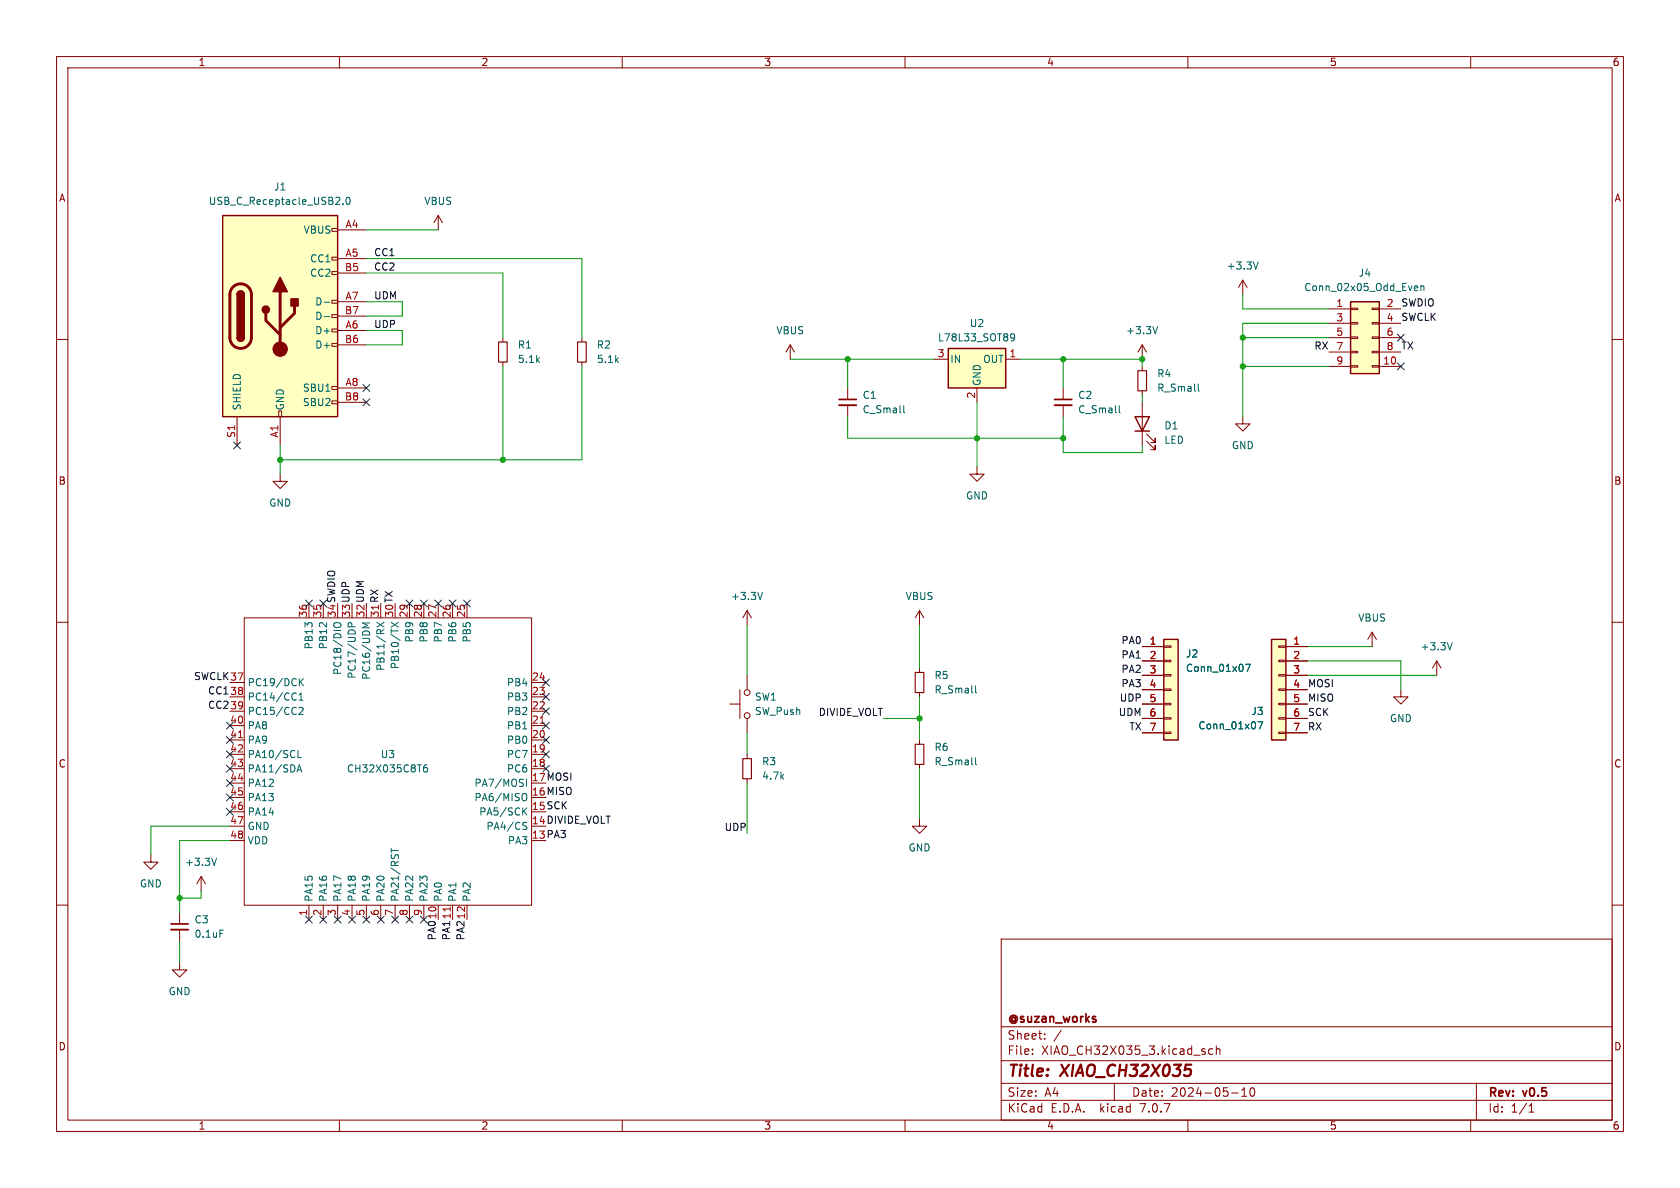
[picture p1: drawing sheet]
<svg xmlns="http://www.w3.org/2000/svg" width="297mm" height="210mm" viewBox="0 0 297 210" stroke-linecap="round" stroke-linejoin="round" font-family="sans-serif">
<g fill="none" stroke="#840000" stroke-width=".18">
<path d="M10 10h277v190h-277zM12 12h273v186h-273zM60 10v2M110 10v2M160 10v2M210 10v2M260 10v2M77.5 38.1v2.5M77.5 38.1l-.8 1.3M77.5 38.1l.7 1.3M10 60h2M58.7 58.2h1v.5h-1z"/>
<path d="M58.7 55.6h1v.5h-1zM58.7 53.1h1v.5h-1zM58.7 48h1v.5h-1zM58.7 45.5h1v.5h-1zM58.7 40.4h1v.5h-1zM59.7 40.6h5.1M59.7 45.7h5.1M59.7 58.4h5.1M59.7 53.3h5.1M59.7 48.3h5.1M59.7 55.9h5.1M88.9 59.7v.8"/>
<path d="M102.9 59.7v.8M219.7 49.5l-.8 1.3M219.7 49.5v2.6M219.7 49.5l.8 1.3M234.9 54.6h3.9M234.9 57.2h3.9M234.9 59.7h3.9M238.8 59.6h1.2v.2h-1.2zM238.8 57h1.2v.3h-1.2zM238.8 54.5h1.2v.2h-1.2zM242.6 59.6h1.2v.2h-1.2zM242.6 57h1.2v.3h-1.2z"/>
<path d="M242.6 54.5h1.2v.2h-1.2zM243.8 54.6h3.8M243.8 57.2h3.8M243.8 59.7h3.8M285 60h2M41.9 73.7v5M49.3 72.6h.5v1.1h-.5zM49.5 73.7v5M58.7 70.9h1v.5h-1zM58.7 68.3h1v.5h-1zM58.7 60.7h1v.5h-1zM59.7 68.6h5.1"/>
<path d="M59.7 61h5.1M59.7 71.1h5.1M88.9 64v.8M102.9 64v.8M139.7 61l-.8 1.2M139.7 61v2.5M139.7 61l.8 1.2M149.9 68.6v2M149.9 71.6v2.1M165.1 63.5h2.5M172.7 68.6v2.5M177.8 63.5h2.5"/>
<path d="M188 68.6v2M188 71.6v2.1M201.9 61v2.5M201.9 64.8v.7M201.9 69.1v.8M201.9 71.1v7.6M201.9 61l-.7 1.2M201.9 61l.8 1.2M202.7 78l1.5 1.5v-.8v.8h-.7M202.7 76.7l1.5 1.5v-.7v.7h-.7M219.7 73.7v1.2h1.3l-1.3 1.3-1.3-1.3h1.3M234.9 64.8h3.9"/>
<path d="M234.9 62.2h3.9M238.8 64.6h1.2v.3h-1.2zM238.8 62.1h1.2v.3h-1.2zM242.6 64.6h1.2v.3h-1.2zM242.6 62.1h1.2v.3h-1.2zM243.8 64.8h3.8M243.8 62.2h3.8M49.5 83.8v1.3h1.3l-1.3 1.3-1.2-1.3h1.2M172.7 82.6v1.2h1.3l-1.3 1.3-1.3-1.3h1.3M10 110h2M43.2 109.2h50.8v50.8h-50.8zM54.6 106.7v2.5"/>
<path d="M57.1 106.7v2.5M72.4 106.7v2.5M74.9 106.7v2.5M77.5 106.7v2.5M80 106.7v2.5M82.5 106.7v2.5M132.1 108v2.5M132.1 119.4v2.5M132.1 108l-.8 1.2M132.1 108l.7 1.2M162.6 108v2.5M162.6 118.1v.8"/>
<path d="M162.6 108l-.8 1.2M162.6 108l.7 1.2M201.9 114.3h3.8M201.9 116.8h3.8M201.9 119.4h3.8M205.7 119.3h1.3v.2h-1.3zM205.7 116.7h1.3v.3h-1.3zM205.7 114.2h1.3v.2h-1.3zM226.1 119.3h1.2v.2h-1.2zM226.1 116.7h1.2v.3h-1.2zM226.1 114.2h1.2v.2h-1.2zM227.3 114.3h3.8"/>
<path d="M227.3 116.8h3.8M227.3 119.4h3.8M242.6 111.8l-.8 1.2M242.6 111.8v2.5M242.6 111.8l.7 1.2M254 116.8l-.8 1.3M254 116.8v2.6M254 116.8l.8 1.3M285 110h2M40.6 135.9h2.6M40.6 133.4h2.6M40.6 130.8h2.6"/>
<path d="M40.6 128.3h2.6M40.6 125.7h2.6M40.6 123.2h2.6M40.6 120.7h2.6M40.6 138.4h2.6M94 135.9h2.5M94 133.4h2.5M94 130.8h2.5M94 128.3h2.5M94 125.7h2.5M94 123.2h2.5M94 120.7h2.5"/>
<path d="M129 124.5h1.8M130.8 121.9v5.1M132.1 127v2.5M132.1 133.4v.7M132.1 137.7v.7M162.6 122.4v.8M162.6 130.8v.8M162.6 135.1v.8M201.9 121.9h3.8M201.9 124.5h3.8M201.9 127h3.8M201.9 129.5h3.8"/>
<path d="M205.7 129.4h1.3v.3h-1.3zM205.7 126.9h1.3v.2h-1.3zM205.7 124.3h1.3v.3h-1.3zM205.7 121.8h1.3v.2h-1.3zM226.1 129.4h1.2v.3h-1.2zM226.1 126.9h1.2v.2h-1.2zM226.1 124.3h1.2v.3h-1.2zM226.1 121.8h1.2v.2h-1.2zM227.3 121.9h3.8M227.3 124.5h3.8M227.3 127h3.8M227.3 129.5h3.8"/>
<path d="M247.6 121.9v1.3h1.3l-1.3 1.3-1.2-1.3h1.2M10 160h2M26.7 151.1v1.3h1.2l-1.2 1.3-1.3-1.3h1.3M35.6 154.9l-.8 1.3M35.6 154.9v2.6M35.6 154.9l.7 1.3M40.6 141h2.6M40.6 143.5h2.6M40.6 146.1h2.6M40.6 148.6h2.6M162.6 144.8v1.3h1.2l-1.2 1.2-1.3-1.2h1.3M285 160h2"/>
<path d="M31.7 170.2v1.3h1.3l-1.3 1.2-1.2-1.2h1.2M31.7 161.3v2M31.7 164.3v2.1M54.6 160v2.6M57.1 160v2.6M59.7 160v2.6M62.2 160v2.6M64.8 160v2.6M67.3 160v2.6M69.8 160v2.6M72.4 160v2.6M74.9 160v2.6"/>
<path d="M77.5 160v2.6M80 160v2.6M82.5 160v2.6M177 166h108v32h-108zM60 198v2M110 198v2M160 198v2M177 194.5h108M177 191.5h108M177 187.5h108M177 181.5h108M182.5 186.3v.1"/>
<path d="M182.5 185.5v.1M184.7 183.6v.1M184.7 182.8v.1M187.6 182.1l-1.3 2M197 191.5v3M210 198v2M214.4 185.5l-.4-.1-.3 .3v.4l.1 .2h.6M215 185.5l.2-.1 .4 .1 .1 .9M215 184.9v1.5M217.7 193.2h1.2M219.5 193.8h.9M219.5 192.7l.5-.4v1.5"/>
<path d="M221.2 192.4l.1-.1a.81 .81 0 0 1 .6 .6 .81 .81 0 0 1-.3 .8l-.1 .1a.81 .81 0 0 1-.6-.6 .81 .81 0 0 1 .3-.8zM260 198v2M261 191.5v6.5M270.3 196.6h.9M270.3 195.5l.4-.4v1.5"/>
<circle cx="132.1" cy="122.4" r=".51"/>
<circle cx="132.1" cy="126.5" r=".51"/>
</g>
<path d="M88.1 60.5h1.6v3.5h-1.6zM102.1 60.5h1.5v3.5h-1.5zM201.2 65.5h1.5v3.6h-1.5zM161.8 118.9h1.5v3.5h-1.5zM131.3 134.1h1.5v3.6h-1.5zM161.8 131.6h1.5v3.5h-1.5z" fill="none" stroke="#840000" stroke-width=".2"/>
<g fill="none" stroke="#006464" stroke-width=".18">
<path d="M60.6 36v.1M61.3 35l.2-.1a.68 .68 0 0 1 .4 .6 .68 .68 0 0 1-.4 .6l-.2-.1-.1-.3zM57.3 53.4h1M57.3 56h1M178.7 59.1l.2-.1 .4 .1a.84 .84 0 0 1-.3 1.2h-.2M179.4 59.5l-.3 .3-.4-.1M204.7 57.7l-.5 1.3M222.4 46.3l-.4 1.3M250.2 50.5l.4 .1v.2l-.6 .2M250.6 51.3l-.4 .1M251.2 50.7l.2-.2 .3 .1v.8M251.2 50.5v.9"/>
<path d="M159.8 71.7v1.1l.1 .2M197.9 71.7v1.1l.1 .2M211.8 67.9v1.1l.2 .2M53.6 120l-.7 .7M59.2 110.9l-.2-.3a.43 .43 0 0 1 .4-.5h.4a.43 .43 0 0 1 .5 .3 .43 .43 0 0 1-.2 .5M62.2 110.8l-.1-.6-.1-.1h-.3l-.2 .7h1.3M65.3 110.1h-1.2l.9 .5-.9 .4M66.6 110l1.3 .9M67.9 110l-1.3 .9M69.2 110l1.2 .9M70.4 110l-1.2 .9M134.8 104.7l-.4 1.3"/>
<path d="M220.2 117.4h.8l-.5 1.3M256.7 113.6l-.4 1.3M52.5 136.5l.4-1.3 .4 1.3M52.6 136.1h.6M52.7 132.7v1.2h.6M52.9 123.8h.7M52.9 122.9l.3-.4v1.3M52.9 125.2l.4-.2 .3 .4-.8 .9h.8M53.1 120.5l.5 .7M75.5 135.2l-.4 .1a.86 .86 0 0 0 0 1.2l.4-.2 .1-.4-.2-.2h-.4l-.1 .2M93.1 137.7v1.3M172.5 121.2v1.1l.1 .2"/>
<path d="M172.5 133.9v1.1l.1 .2M222.4 127.6h.8l-.5 1.2M38.3 151.7l-.4 1.3M69.2 150v.7M69.2 150.3h1.2M92.6 140.3a.43 .43 0 0 1 .5 .4v.4a.43 .43 0 0 1-.5 .4M92.6 143.4l.5 .7M92.6 146l.4 .1 .1 .3-.2 .2h-.3M92.6 145.4h.5M93.1 142.8l-.7 .7M38.9 164.4h.6"/>
</g>
<g fill="#ffffc2" stroke="#ffffc2" stroke-width=".18">
<path d="M205.7 113h2.6v17.8h-2.6z"/>
<path d="M39.4 38.1h20.3v35.6h-20.3z"/>
<path d="M224.8 113h2.5v17.8h-2.5z"/>
<path d="M167.6 61.6h10.2v7h-10.2z"/>
<path d="M238.8 53.3h5v12.7h-5z"/>
</g>
<path d="M39.4 38.1h20.3v35.6h-20.3zM41.9 59.7a.64 .64 0 0 0 .6 .6 .64 .64 0 0 0 .7-.6M41.9 52.1a.64 .64 0 0 1 .6-.7 .64 .64 0 0 1 .7 .7M238.8 53.3h5v12.7h-5zM167.6 61.6h10.2v7h-10.2zM200.7 73.7h2.5l-1.3 2.5zM200.7 76.2h2.5M205.7 113h2.6v17.8h-2.6zM224.8 113h2.5v17.8h-2.5z" fill="none" stroke="#840000" stroke-width=".25"/>
<path d="M148.3 71.6h3.1M186.4 71.6h3.1M30.2 164.3h3.1" fill="none" stroke="#840000" stroke-width=".33"/>
<path d="M148.3 70.6h3.1M186.4 70.6h3.1M30.2 163.3h3.1" fill="none" stroke="#840000" stroke-width=".3"/>
<path d="M42.2 130.4h.7M95.5 127.9h.7M79.6 160.3v.7" fill="none" stroke="#a90000" stroke-width=".18"/>
<path d="M41.2 50.7a1.9 1.9 0 0 1 2.1-.4 1.9 1.9 0 0 1 1.1 1.8v7.6a1.91 1.91 0 0 1-1.9 1.9 1.91 1.91 0 0 1-1.9-1.9v-7.8l.2-.6zM47 55.4v1.2l2.5 2.6M49.5 51.6v10.1M52.1 54.1v1.3l-2.6 2.5" fill="none" stroke="#840000" stroke-width=".51"/>
<g fill="#840000" stroke="#840000" stroke-width=".25">
<path d="M41.9 59.7h1.3a.64 .64 0 0 1-.7 .6 .64 .64 0 0 1-.6-.6z"/>
<path d="M41.9 52.1h1.3v7.6h-1.3z"/>
<path d="M42.1 51.6a.64 .64 0 0 1 .7-.1 .64 .64 0 0 1 .4 .6h-1.3z"/>
<path d="M49.5 49l1.3 2.6h-2.5z"/>
<path d="M51.4 52.8h1.3v1.3h-1.3z"/>
<circle cx="47" cy="54.7" r=".63"/>
</g>
<circle cx="49.5" cy="61.7" r="1.27" fill="#840000" stroke="#840000" stroke-width=".18"/>
<g fill="none" stroke="#009600" stroke-width=".18">
<path d="M64.8 53.3h6.3v2.6h-6.3M64.8 58.4h6.3v2.6h-6.3M64.8 48.3h24.1v11.4M64.8 45.7h38.1v14M64.8 40.6h12.7M219.7 59.7h15.2M219.7 52.1v2.5h15.2M234.9 57.2h-15.2v16.5M49.5 78.7v5.1M88.9 64.8v16.5M102.9 64.8v16.5h-53.4M139.7 63.5h25.4"/>
<path d="M149.9 73.7v3.8h38.1M149.9 63.5v5.1M172.7 71.1v11.5M180.3 63.5h21.6v1.3M188 63.5v5.1M188 73.7v6.3h13.9v-1.3M201.9 69.9v1.2M219.7 64.8h15.2M132.1 110.5v8.9M162.6 110.5v7.6M231.1 114.3h11.5M231.1 116.8h16.5v5.1"/>
<path d="M231.1 119.4h22.9M132.1 129.5v3.9M132.1 138.4v8.9M156.2 127h6.4M162.6 123.2v7.6M162.6 135.9v8.9M35.6 157.5v1.3h-3.9M40.6 148.6h-8.9v12.7M40.6 146.1h-13.9v5M31.7 166.4v3.8"/>
</g>
<g fill="none" stroke="#000084" stroke-width=".18">
<path d="M247 59.1l1.3 1.2M248.3 59.1l-1.3 1.2M41.3 78.1l1.2 1.2M42.5 78.1l-1.2 1.2M64.2 70.5l1.2 1.2M64.2 68l1.2 1.2M65.4 70.5l-1.2 1.2M65.4 68l-1.2 1.2M247 64.2l1.3 1.2M248.3 64.2l-1.3 1.2M54 106.1l1.2 1.2M55.2 106.1l-1.2 1.2"/>
<path d="M56.5 106.1l1.3 1.2M57.8 106.1l-1.3 1.2M71.8 106.1l1.2 1.2M73 106.1l-1.2 1.2M74.3 106.1l1.2 1.2M75.5 106.1l-1.2 1.2M76.9 106.1l1.2 1.2M78.1 106.1l-1.2 1.2M79.4 106.1l1.2 1.2M80.6 106.1l-1.2 1.2M81.9 106.1l1.3 1.2M83.2 106.1l-1.3 1.2"/>
<path d="M40 137.8l1.2 1.2M40 130.2l1.2 1.2M40 132.7l1.2 1.3M40 135.3l1.2 1.2M40 127.7l1.2 1.2M41.2 137.8l-1.2 1.2M41.2 130.2l-1.2 1.2M41.2 132.7l-1.2 1.3M41.2 135.3l-1.2 1.2M41.2 127.7l-1.2 1.2M95.9 127.7l1.2 1.2M95.9 125.1l1.2 1.2"/>
<path d="M95.9 130.2l1.2 1.2M95.9 135.3l1.2 1.2M95.9 120l1.2 1.3M95.9 122.6l1.2 1.2M95.9 132.7l1.2 1.3M97.1 127.7l-1.2 1.2M97.1 135.3l-1.2 1.2M97.1 130.2l-1.2 1.2M97.1 125.1l-1.2 1.2M97.1 120l-1.2 1.3M97.1 122.6l-1.2 1.2M97.1 132.7l-1.2 1.3"/>
<path d="M40 142.9l1.2 1.2M40 140.4l1.2 1.2M41.2 142.9l-1.2 1.2M41.2 140.4l-1.2 1.2M54 162l1.2 1.2M55.2 162l-1.2 1.2M56.5 162l1.3 1.2M57.8 162l-1.3 1.2M59.1 162l1.2 1.2M60.3 162l-1.2 1.2M61.6 162l1.2 1.2M62.8 162l-1.2 1.2"/>
<path d="M64.2 162l1.2 1.2M65.4 162l-1.2 1.2M66.7 162l1.2 1.2M67.9 162l-1.2 1.2M69.2 162l1.3 1.2M70.5 162l-1.3 1.2M71.8 162l1.2 1.2M73 162l-1.2 1.2M74.3 162l1.2 1.2M75.5 162l-1.2 1.2"/>
</g>
<g fill="#009600" stroke="#009600" stroke-width=".18">
<circle cx="172.7" cy="77.5" r=".46"/>
<circle cx="162.6" cy="127" r=".46"/>
<circle cx="149.9" cy="63.5" r=".46"/>
<circle cx="88.9" cy="81.3" r=".46"/>
<circle cx="49.5" cy="81.3" r=".46"/>
<circle cx="31.7" cy="158.8" r=".46"/>
<circle cx="201.9" cy="63.5" r=".46"/>
<circle cx="219.7" cy="64.8" r=".46"/>
<circle cx="219.7" cy="59.7" r=".46"/>
<circle cx="188" cy="63.5" r=".46"/>
<circle cx="188" cy="77.5" r=".46"/>
</g>
<g font-size="2.8" fill="#840000">
<text x="178" y="190.9">Title:</text>
<text x="187.7" y="190.9">XIAO_CH32X035</text>
</g>
<g font-size="2.1" fill="#840000">
<text x="178" y="184">Sheet:</text>
<text x="178" y="181.2">@suzan_works</text>
<text x="178" y="186.7">File:</text>
<text x="184.1" y="186.7">XIAO_CH32X035_3.kicad_sch</text>
<text x="178" y="196.9">KiCad</text>
<text x="178" y="194.1">Size:</text>
<text x="184.7" y="194.1">A4</text>
<text x="185.7" y="196.9">E.D.A.</text>
<text x="194.6" y="196.9">kicad</text>
<text x="200" y="194.1">Date:</text>
<text x="201.8" y="196.9">7.0.7</text>
<text x="207" y="194.1">2024-05-10</text>
<text x="263" y="194.3">Rev:</text>
<text x="263" y="196.9">Id:</text>
<text x="267.1" y="196.9">1/1</text>
<text x="269.4" y="194.3">v0.5</text>
</g>
<g font-size="1.8" fill="#840000">
<text x="35" y="11.9">1</text>
<text x="85" y="11.9">2</text>
<text x="135" y="11.9">3</text>
<text x="185" y="11.9">4</text>
<text x="235" y="11.9">5</text>
<text x="285" y="11.9">6</text>
<text x="10.3" y="35.9">A</text>
<text x="285.3" y="35.9">A</text>
<text x="10.3" y="85.9">B</text>
<text x="285.3" y="85.9">B</text>
<text x="10.3" y="135.9">C</text>
<text x="285.3" y="135.9">C</text>
<text x="10.3" y="185.9">D</text>
<text x="285.3" y="185.9">D</text>
<text x="35" y="199.9">1</text>
<text x="85" y="199.9">2</text>
<text x="135" y="199.9">3</text>
<text x="185" y="199.9">4</text>
<text x="235" y="199.9">5</text>
<text x="285" y="199.9">6</text>
</g>
<g font-size="1.8" fill="#006464">
<text x="48.3" y="33.9">J1</text>
<text x="36.8" y="36.4">USB_C_Receptacle_USB2.0</text>
<text x="53.6" y="41.5">VBUS</text>
<text x="74.9" y="36.4">VBUS</text>
<text x="54.7" y="46.6">CC1</text>
<text x="216.8" y="47.9">+3.3V</text>
<text x="54.7" y="49.1">CC2</text>
<text x="230.5" y="51.7">Conn_02x05_Odd_Even</text>
<text x="240.1" y="49.1">J4</text>
<text x="55.6" y="59.3">D+</text>
<text x="55.6" y="54.2">D-</text>
<text x="55.6" y="56.7">D-</text>
<text x="137.1" y="59.3">VBUS</text>
<text x="171.3" y="58">U2</text>
<text x="199" y="59.3">+3.3V</text>
<text x="55.6" y="61.8">D+</text>
<text x="91.4" y="61.8">R1</text>
<text x="91.4" y="64.4">5.1k</text>
<text x="105.4" y="61.8">R2</text>
<text x="105.4" y="64.4">5.1k</text>
<text x="165.7" y="60.6">L78L33_SOT89</text>
<text x="167.9" y="64.4">IN</text>
<text x="173.7" y="64.4">OUT</text>
<text x="53.5" y="69.4">SBU1</text>
<text x="53.5" y="72">SBU2</text>
<text x="152.4" y="70.7">C1</text>
<text x="173.6" y="68.3" transform="rotate(-90 173.6 68.3)">GND</text>
<text x="190.5" y="70.7">C2</text>
<text x="204.5" y="66.9">R4</text>
<text x="204.5" y="69.4">R_Small</text>
<text x="42.8" y="72.6" transform="rotate(-90 42.8 72.6)">SHIELD</text>
<text x="50.4" y="72.6" transform="rotate(-90 50.4 72.6)">GND</text>
<text x="152.4" y="73.3">C_Small</text>
<text x="190.5" y="73.3">C_Small</text>
<text x="205.7" y="76.1">D1</text>
<text x="205.7" y="78.7">LED</text>
<text x="217.7" y="79.6">GND</text>
<text x="47.5" y="89.8">GND</text>
<text x="170.7" y="88.5">GND</text>
<text x="129.1" y="106.3">+3.3V</text>
<text x="160" y="106.3">VBUS</text>
<text x="73.3" y="113.7" transform="rotate(-90 73.3 113.7)">PB9</text>
<text x="75.8" y="113.7" transform="rotate(-90 75.8 113.7)">PB8</text>
<text x="78.3" y="113.7" transform="rotate(-90 78.3 113.7)">PB7</text>
<text x="80.9" y="113.7" transform="rotate(-90 80.9 113.7)">PB6</text>
<text x="83.4" y="113.7" transform="rotate(-90 83.4 113.7)">PB5</text>
<text x="240" y="110.1">VBUS</text>
<text x="55.5" y="114.9" transform="rotate(-90 55.5 114.9)">PB13</text>
<text x="58" y="114.9" transform="rotate(-90 58 114.9)">PB12</text>
<text x="60.6" y="119.4" transform="rotate(-90 60.6 119.4)">PC18/DIO</text>
<text x="68.2" y="118.7" transform="rotate(-90 68.2 118.7)">PB11/RX</text>
<text x="70.7" y="118.4" transform="rotate(-90 70.7 118.4)">PB10/TX</text>
<text x="209.6" y="116.4">J2</text>
<text x="209.6" y="119">Conn_01x07</text>
<text x="251.1" y="115.2">+3.3V</text>
<text x="43.7" y="121.5">PC19/DCK</text>
<text x="43.7" y="124.1">PC14/CC1</text>
<text x="63.1" y="120.1" transform="rotate(-90 63.1 120.1)">PC17/UDP</text>
<text x="65.6" y="120.3" transform="rotate(-90 65.6 120.3)">PC16/UDM</text>
<text x="89.5" y="124.1">PB3</text>
<text x="89.5" y="121.5">PB4</text>
<text x="133.4" y="124.1">SW1</text>
<text x="165.1" y="120.2">R5</text>
<text x="165.1" y="122.8">R_Small</text>
<text x="43.7" y="126.6">PC15/CC2</text>
<text x="43.7" y="129.1">PA8</text>
<text x="43.7" y="131.7">PA9</text>
<text x="89.5" y="131.7">PB0</text>
<text x="89.5" y="129.1">PB1</text>
<text x="89.5" y="126.6">PB2</text>
<text x="133.4" y="126.6">SW_Push</text>
<text x="211.8" y="129.1">Conn_01x07</text>
<text x="221.1" y="126.6">J3</text>
<text x="245.6" y="127.9">GND</text>
<text x="43.7" y="134.2">PA10/SCL</text>
<text x="43.7" y="136.8">PA11/SDA</text>
<text x="61.2" y="136.8">CH32X035C8T6</text>
<text x="67.2" y="134.2">U3</text>
<text x="89.5" y="136.8">PC6</text>
<text x="89.5" y="134.2">PC7</text>
<text x="134.6" y="135.5">R3</text>
<text x="165.1" y="132.9">R6</text>
<text x="165.1" y="135.5">R_Small</text>
<text x="43.7" y="139.3">PA12</text>
<text x="43.7" y="141.8">PA13</text>
<text x="83.8" y="141.8">PA6/MISO</text>
<text x="83.8" y="139.3">PA7/MOSI</text>
<text x="134.6" y="138">4.7k</text>
<text x="43.7" y="144.4">PA14</text>
<text x="43.7" y="146.9">GND</text>
<text x="43.7" y="149.5">VDD</text>
<text x="84.6" y="144.4">PA5/SCK</text>
<text x="85.9" y="146.9">PA4/CS</text>
<text x="89.7" y="149.5">PA3</text>
<text x="32.6" y="153.3">+3.3V</text>
<text x="160.5" y="150.7">GND</text>
<text x="24.6" y="157.1">GND</text>
<text x="55.5" y="159.5" transform="rotate(-90 55.5 159.5)">PA15</text>
<text x="58" y="159.5" transform="rotate(-90 58 159.5)">PA16</text>
<text x="60.6" y="159.5" transform="rotate(-90 60.6 159.5)">PA17</text>
<text x="63.1" y="159.5" transform="rotate(-90 63.1 159.5)">PA18</text>
<text x="65.6" y="159.5" transform="rotate(-90 65.6 159.5)">PA19</text>
<text x="68.2" y="159.5" transform="rotate(-90 68.2 159.5)">PA20</text>
<text x="70.7" y="159.5" transform="rotate(-90 70.7 159.5)">PA21/RST</text>
<text x="73.3" y="159.5" transform="rotate(-90 73.3 159.5)">PA22</text>
<text x="75.8" y="159.5" transform="rotate(-90 75.8 159.5)">PA23</text>
<text x="78.3" y="159.5" transform="rotate(-90 78.3 159.5)">PA0</text>
<text x="80.9" y="159.5" transform="rotate(-90 80.9 159.5)">PA1</text>
<text x="83.4" y="159.5" transform="rotate(-90 83.4 159.5)">PA2</text>
<text x="34.3" y="163.4">C3</text>
<text x="34.3" y="166">0.1uF</text>
<text x="29.7" y="176.1">GND</text>
</g>
<g font-size="1.8" fill="#a90000">
<text x="61" y="40.4">A4</text>
<text x="61" y="45.5">A5</text>
<text x="60.9" y="48">B5</text>
<text x="61" y="53.1">A7</text>
<text x="60.9" y="55.6">B7</text>
<text x="61" y="58.2">A6</text>
<text x="236.1" y="54.4">1</text>
<text x="236.1" y="56.9">3</text>
<text x="236.1" y="59.4">5</text>
<text x="245" y="54.4">2</text>
<text x="245" y="56.9">4</text>
<text x="245" y="59.4">6</text>
<text x="60.9" y="60.7">B6</text>
<text x="165.7" y="63.2">3</text>
<text x="178.4" y="63.2">1</text>
<text x="236.1" y="62">7</text>
<text x="236.1" y="64.5">9</text>
<text x="244.4" y="64.5">10</text>
<text x="245" y="62">8</text>
<text x="60.9" y="70.9">B8</text>
<text x="61" y="68.3">A8</text>
<text x="172.5" y="70.6" transform="rotate(-90 172.5 70.6)">2</text>
<text x="41.7" y="77.5" transform="rotate(-90 41.7 77.5)">S1</text>
<text x="49.3" y="77.5" transform="rotate(-90 49.3 77.5)">A1</text>
<text x="54.4" y="109.3" transform="rotate(-90 54.4 109.3)">36</text>
<text x="56.9" y="109.3" transform="rotate(-90 56.9 109.3)">35</text>
<text x="72.1" y="109.3" transform="rotate(-90 72.1 109.3)">29</text>
<text x="74.7" y="109.3" transform="rotate(-90 74.7 109.3)">28</text>
<text x="77.2" y="109.3" transform="rotate(-90 77.2 109.3)">27</text>
<text x="79.8" y="109.3" transform="rotate(-90 79.8 109.3)">26</text>
<text x="82.3" y="109.3" transform="rotate(-90 82.3 109.3)">25</text>
<text x="203.1" y="114">1</text>
<text x="203.1" y="116.6">2</text>
<text x="203.1" y="119.1">3</text>
<text x="228.5" y="114">1</text>
<text x="228.5" y="116.6">2</text>
<text x="228.5" y="119.1">3</text>
<text x="40.6" y="122.9">38</text>
<text x="93.9" y="125.5">22</text>
<text x="93.9" y="122.9">23</text>
<text x="93.9" y="120.4">24</text>
<text x="203.1" y="121.7">4</text>
<text x="203.1" y="124.2">5</text>
<text x="228.5" y="121.7">4</text>
<text x="228.5" y="124.2">5</text>
<text x="40.6" y="128">40</text>
<text x="40.6" y="130.6">41</text>
<text x="93.9" y="130.6">20</text>
<text x="93.9" y="128">21</text>
<text x="203.1" y="126.7">6</text>
<text x="203.1" y="129.3">7</text>
<text x="228.5" y="126.7">6</text>
<text x="228.5" y="129.3">7</text>
<text x="40.6" y="133.1">42</text>
<text x="40.6" y="135.6">43</text>
<text x="93.9" y="135.6">18</text>
<text x="93.9" y="133.1">19</text>
<text x="40.6" y="138.2">44</text>
<text x="40.6" y="140.7">45</text>
<text x="40.6" y="143.3">46</text>
<text x="40.6" y="145.8">47</text>
<text x="40.6" y="148.3">48</text>
<text x="54.4" y="162" transform="rotate(-90 54.4 162)">1</text>
<text x="56.9" y="162" transform="rotate(-90 56.9 162)">2</text>
<text x="59.4" y="162" transform="rotate(-90 59.4 162)">3</text>
<text x="62" y="162" transform="rotate(-90 62 162)">4</text>
<text x="64.5" y="162" transform="rotate(-90 64.5 162)">5</text>
<text x="67.1" y="162" transform="rotate(-90 67.1 162)">6</text>
<text x="69.6" y="162" transform="rotate(-90 69.6 162)">7</text>
<text x="72.1" y="162" transform="rotate(-90 72.1 162)">8</text>
<text x="74.7" y="162" transform="rotate(-90 74.7 162)">9</text>
<text x="79.8" y="162.6" transform="rotate(-90 79.8 162.6)">11</text>
</g>
<g font-size="1.8" fill="#0f0f0f">
<text x="66" y="45.4">CC1</text>
<text x="66" y="47.9">CC2</text>
<text x="66" y="53">UDM</text>
<text x="66" y="58.1">UDP</text>
<text x="247.6" y="56.8">SWCLK</text>
<text x="247.6" y="54.3">SWDIO</text>
<text x="232.3" y="61.9">RX</text>
<text x="247.6" y="61.9">TX</text>
<text x="59.4" y="109.3" transform="rotate(-90 59.4 109.3)">34 SWDIO</text>
<text x="62" y="109.3" transform="rotate(-90 62 109.3)">33 UDP</text>
<text x="64.5" y="109.3" transform="rotate(-90 64.5 109.3)">32 UDM</text>
<text x="67.1" y="109.3" transform="rotate(-90 67.1 109.3)">31 RX</text>
<text x="69.6" y="109.3" transform="rotate(-90 69.6 109.3)">30 TX</text>
<text x="198.2" y="114">PA0</text>
<text x="198.2" y="119">PA2</text>
<text x="198.2" y="116.5">PA1</text>
<text x="34.2" y="120.3">SWCLK37</text>
<text x="36.7" y="122.8">CC1</text>
<text x="36.7" y="125.4">CC2</text>
<text x="40.6" y="125.5">39</text>
<text x="197.9" y="124.1">UDP</text>
<text x="198.2" y="121.6">PA3</text>
<text x="231.1" y="124.1">MISO</text>
<text x="231.1" y="121.6">MOSI</text>
<text x="144.6" y="126.7">DIVIDE_VOLT</text>
<text x="197.7" y="126.7">UDM</text>
<text x="199.5" y="129.2">TX</text>
<text x="231.1" y="126.7">SCK</text>
<text x="231.1" y="129.2">RX</text>
<text x="93.9" y="143.3">15 SCK</text>
<text x="93.9" y="140.7">16 MISO</text>
<text x="93.9" y="138.2">17 MOSI</text>
<text x="93.9" y="148.3">13 PA3</text>
<text x="93.9" y="145.8">14 DIVIDE_VOLT</text>
<text x="128" y="147">UDP</text>
<text x="77.1" y="166.3" transform="rotate(-90 77.1 166.3)">PA0</text>
<text x="77.2" y="162.6" transform="rotate(-90 77.2 162.6)">10</text>
<text x="79.7" y="166.3" transform="rotate(-90 79.7 166.3)">PA1</text>
<text x="82.2" y="166.3" transform="rotate(-90 82.2 166.3)">PA2</text>
<text x="82.3" y="162.6" transform="rotate(-90 82.3 162.6)">12</text>
</g>
</svg>
